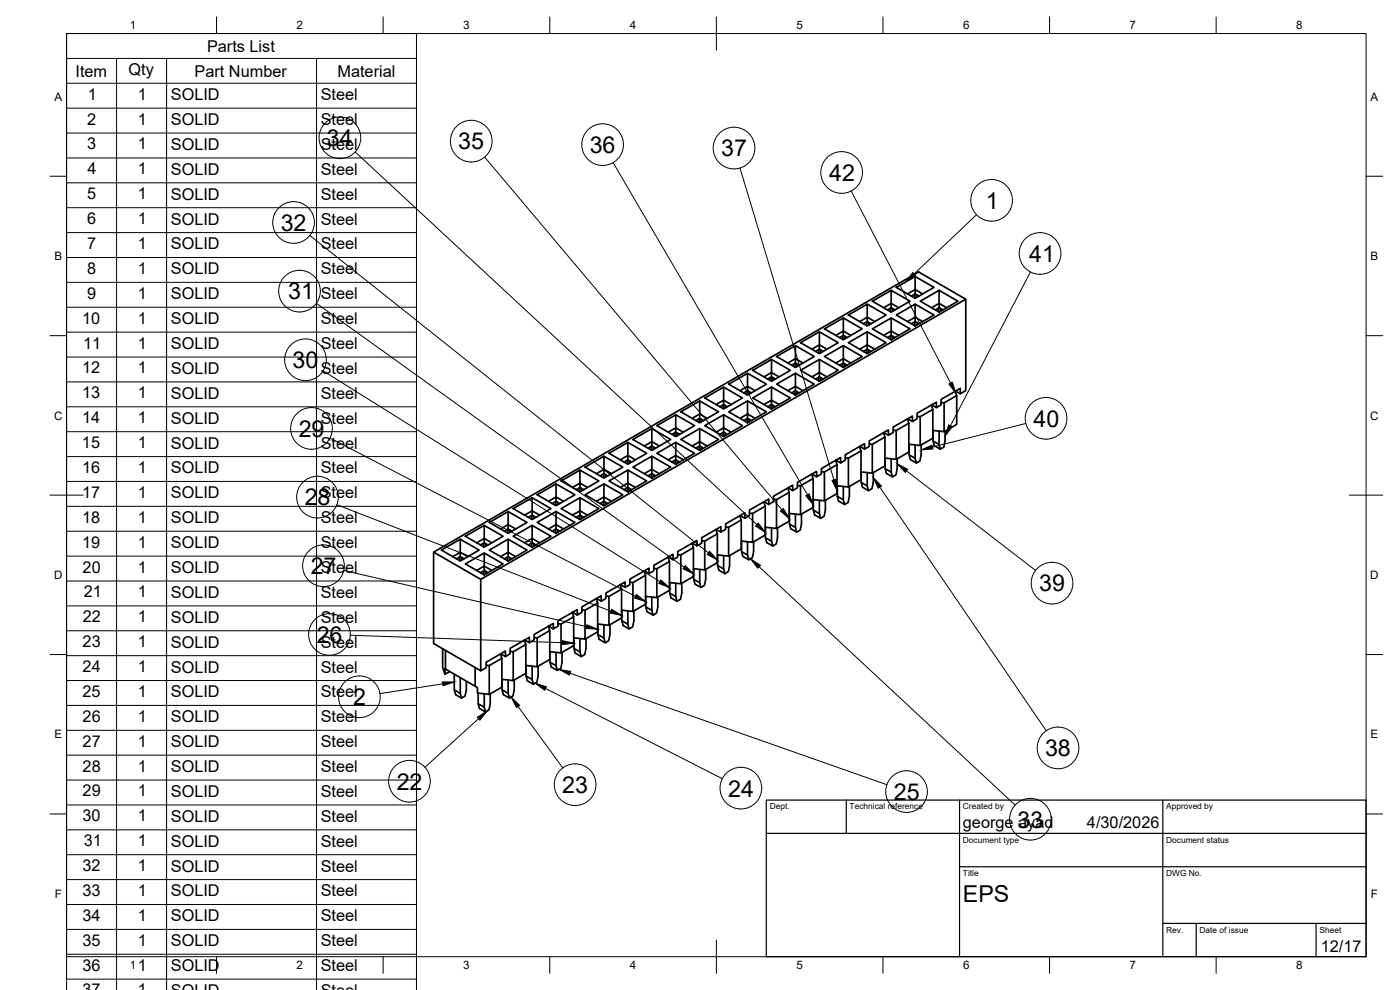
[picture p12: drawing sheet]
<svg xmlns="http://www.w3.org/2000/svg" width="420mm" height="297mm" viewBox="0 0 420 297" stroke-linecap="round" stroke-linejoin="round" font-family="sans-serif">
<!-- layer: Visible -->
<g fill="none" stroke="#000" stroke-width=".51">
<path d="M245.9 99.6v3.9l2.3 1.3M247.4 98.7l5.7-3.3 5.6 3.3-5.6 3.2zM253.1 95.4v3.9l2.3 1.3M254.6 94.5l5.7-3.2 5.6 3.2-5.6 3.3zM258 96.5l2.3-1.3v1.3M259.1 97.1l1.2-.6 1.1 .6M260.1 96.6v1.1M260.3 99.6v3.9l2.2 1.3M260.3 91.3v3.9l2.2 1.3M260.7 96.7v.8M261.8 98.7l5.7-3.3 5.6 3.3-5.6 3.2zM261.8 90.4l5.7-3.3 5.6 3.3-5.6 3.2z"/>
<path d="M265.2 92.3l2.3-1.3v1.3M266.3 93l1.2-.7 1.1 .7M267.3 92.4v1.2M267.5 95.4v3.9l2.2 1.3M267.5 87.1v3.9l2.2 1.3M267.9 92.6v.8M269 94.5l5.6-3.2 5.7 3.2-5.7 3.3zM269 86.2l5.6-3.2 5.7 3.2-5.7 3.3zM272.4 96.5l2.2-1.3v1.3M272.4 88.2l2.2-1.3v1.3M273.5 97.1l1.1-.6 1.2 .6M273.5 88.8l1.1-.6 1.2 .6"/>
<path d="M274.5 88.3v1.1M274.5 96.6v1.1M274.6 91.3v3.9l2.3 1.3M274.6 83v3.9l2.3 1.3M275.1 88.4v.8M275.1 96.7v.8M276.2 90.4l5.6-3.3 5.7 3.3-5.7 3.2zM279.6 92.3l2.2-1.3v1.3M280.7 93l1.1-.7 1.2 .7M281.7 92.4v1.2M281.8 87.1v3.9l2.3 1.3M282.3 92.6v.8"/>
<path d="M289.8 89.8v27.4l-1.6 1v-1.7l-5.8 3.4v1.6l-1.4 .8v-1.6l-5.8 3.3v1.6l-1.4 .9v-1.7l-5.7 3.4v1.6l-1.5 .8v-1.6l-5.7 3.3v1.6l-1.4 .9v-1.7l-5.8 3.3v1.7l-1.4 .8v-1.6l-5.8 3.3v1.6l-1.4 .9v-1.7l-5.8 3.3v1.7l-1.4 .8v-1.6l-5.8 3.3v1.6l-1.4 .8v-1.6l-5.8 3.3v1.7l-1.4 .8v-1.6l-5.7 3.3v1.6l-1.5 .8v-1.6l-5.7 3.3v1.7l-1.4 .8v-1.6l-5.8 3.3v1.6l-1.4 .8v-1.6l-5.8 3.3v1.7l-1.4 .8v-1.6l-5.8 3.3v1.6l-1.4 .8v-1.6l-5.8 3.3v1.7l-1.4 .8v-1.6l-5.8 3.3v1.6l-1.4 .8v-1.6l-5.7 3.3v1.7l-1.4 .8v-1.6l-5.8 3.3v1.6l-1.4 .8v-1.6l-5.8 3.3v1.7l-1.4 .8v-1.6l-5.8 3.3v1.6l-1.6 1v-27.5M211.5 119.4l5.7-3.3 5.6 3.3-5.6 3.3zM217.2 116.1v4l2.2 1.3M218.7 115.3l5.6-3.3 5.7 3.3-5.7 3.2zM222.1 117.2l2.2-1.3v1.3M223.2 117.9l1.1-.7 1.2 .7M224.2 117.3v1.2M224.3 112v3.9l2.3 1.3M224.8 117.5v.8M225.9 119.4l5.6-3.3 5.7 3.3-5.7 3.3zM225.9 111.1l5.6-3.2 5.7 3.2-5.7 3.3zM229.3 113.1l2.2-1.3v1.3"/>
<path d="M230.4 113.7l1.1-.6 1.2 .6M231.4 113.2v1.1M231.5 116.1v4l2.3 1.3M231.5 107.9v3.9l2.3 1.3M232 113.3v.8M233.1 115.3l5.6-3.3 5.7 3.3-5.7 3.2zM233.1 107l5.6-3.3 5.7 3.3-5.7 3.2zM236.5 117.2l2.2-1.3v1.3M236.5 108.9l2.2-1.3v1.3M237.6 117.9l1.1-.7 1.2 .7M237.6 109.6l1.1-.7 1.2 .7M238.6 109v1.2"/>
<path d="M238.6 117.3v1.2M238.7 112v3.9l2.3 1.3M238.7 103.7v3.9l2.3 1.3M239.1 109.2v.8M239.1 117.5v.8M240.2 111.1l5.7-3.2 5.7 3.2-5.7 3.3zM240.2 102.8l5.7-3.2 5.7 3.2-5.7 3.3zM243.6 113.1l2.3-1.3v1.3M243.6 104.8l2.3-1.3v1.3M244.8 113.7l1.1-.6 1.1 .6M244.8 105.4l1.1-.6 1.1 .6M245.8 104.9v1.1"/>
<path d="M245.8 113.2v1.1M245.9 107.9v3.9l2.3 1.3M246.3 105v.8M246.3 113.3v.8M247.4 107l5.7-3.3 5.6 3.3-5.6 3.2zM250.8 108.9l2.3-1.3v1.3M250.8 100.6l2.3-1.3v1.3M252 109.6l1.1-.7 1.1 .7M252 101.3l1.1-.7 1.1 .7M252.9 100.7v1.2M252.9 109v1.2M253.1 103.7v3.9l2.3 1.3"/>
<path d="M253.5 100.9v.8M253.5 109.2v.8M254.6 102.8l5.7-3.2 5.6 3.2-5.6 3.3zM258 104.8l2.3-1.3v1.3M259.1 105.4l1.2-.6 1.1 .6M260.1 104.9v1.1M260.7 105v.8M265.2 100.6l2.3-1.3v1.3M266.3 101.3l1.2-.7 1.1 .7M267.3 100.7v1.2M267.9 100.9v.8M286.7 117.4l.4 1.3-3.8 2.2"/>
<path d="M286.8 117.3l1.4 .9M287.1 118.7v8.6l-3.8 2.2M181.3 136.9v3.9l2.2 1.3M182.8 136l5.6-3.3 5.7 3.3-5.7 3.3zM186.2 138l2.2-1.3v1.3M187.3 138.6l1.1-.6 1.2 .6M188.3 138.1v1.1M188.4 132.7v4l2.3 1.3M188.8 138.2v.8M189.9 131.9l5.7-3.3 5.7 3.3-5.7 3.2zM193.4 133.8l2.2-1.3v1.3M194.5 134.5l1.1-.7 1.1 .7"/>
<path d="M195.5 133.9v1.2M195.6 136.9v3.9l2.3 1.3M195.6 128.6v3.9l2.3 1.3M196 134.1v.8M197.1 136l5.7-3.3 5.6 3.3-5.6 3.3zM197.1 127.7l5.7-3.3 5.6 3.3-5.6 3.3zM200.5 138l2.3-1.3v1.3M200.5 129.7l2.3-1.3v1.3M201.7 138.6l1.1-.6 1.1 .6M201.7 130.3l1.1-.6 1.1 .6M202.6 129.8v1.1M202.6 138.1v1.1"/>
<path d="M202.8 132.7v4l2.3 1.3M202.8 124.4v4l2.3 1.3M203.2 129.9v.8M203.2 138.2v.8M204.3 131.9l5.7-3.3 5.6 3.3-5.6 3.2zM204.3 123.6l5.7-3.3 5.6 3.3-5.6 3.2zM207.7 133.8l2.3-1.3v1.3M207.7 125.5l2.3-1.3v1.3M208.9 134.5l1.1-.7 1.1 .7M208.9 126.2l1.1-.7 1.1 .7M209.8 125.6v1.2M209.8 133.9v1.2"/>
<path d="M210 128.6v3.9l2.2 1.3M210 120.3v3.9l2.2 1.3M210.4 125.8v.8M210.4 134.1v.8M211.5 127.7l5.7-3.3 5.6 3.3-5.6 3.3zM214.9 129.7l2.3-1.3v1.3M214.9 121.4l2.3-1.3v1.3M216 130.3l1.2-.6 1.1 .6M216 122l1.2-.6 1.1 .6M217 121.5v1.1M217 129.8v1.1M217.2 124.4v4l2.2 1.3"/>
<path d="M217.6 121.6v.8M217.6 129.9v.8M218.7 123.6l5.6-3.3 5.7 3.3-5.7 3.2zM222.1 125.5l2.2-1.3v1.3M223.2 126.2l1.1-.7 1.2 .7M224.2 125.6v1.2M224.3 120.3v3.9l2.3 1.3M224.8 125.8v.8M229.3 121.4l2.2-1.3v1.3M230.4 122l1.1-.6 1.2 .6M231.4 121.5v1.1M232 121.6v.8"/>
<path d="M250.8 138.1l.4 1.3-3.8 2.2M250.8 138.1l1.5 .8M251.2 139.4v8.7l-3.8 2.2M253.7 137.4l.9 .1v8.6l-3.4-.4M257.9 134l.5 1.3-3.8 2.2M258 133.9l1.5 .9M258.4 135.3v8.6l-3.8 2.2M260.9 133.2l.9 .1v8.7l-3.4-.4M265.1 129.8l.5 1.3-3.8 2.2M265.2 129.8l1.4 .8M265.6 131.1v8.7l-3.8 2.2M265.6 137.4v3.2l.4 1.4 1.8 1.1 1.1-.6 .4-1.9v-2.9"/>
<path d="M267.5 137.7v4M268.1 129.1l.9 .1v8.6l-3.4-.4M272.3 125.7l.5 1.3-3.8 2.2M272.4 125.6l1.4 .9M272.8 127v8.6l-3.8 2.2M272.8 133.3v3.2l.4 1.4 1.8 1 1.1-.6 .4-1.8v-3M272.8 136.5l1.8 1 .4 1.4M274.6 133.5v4M275.2 124.9l1 .1v8.7l-3.4-.4M279.5 121.5l.5 1.3-3.8 2.2M279.6 121.5l1.4 .8M280 122.8v8.7l-3.8 2.2"/>
<path d="M280 129.1v3.2l.4 1.4 1.8 1.1 1.1-.6 .3-1.9v-2.9M280 132.3l1.8 1.1 .4 1.4M281.8 129.4v4M282.4 120.8l.9 .1v8.6l-3.3-.4M145.3 157.6v4l2.3 1.3M146.9 156.7l5.6-3.2 5.7 3.2-5.7 3.3zM150.2 158.7l2.3-1.3v1.3M151.4 159.4l1.1-.7 1.1 .7M152.4 158.8v1.1M152.5 153.5v3.9l2.3 1.3M152.9 158.9v.9M154 152.6l5.7-3.3 5.7 3.3-5.7 3.3z"/>
<path d="M157.4 154.6l2.3-1.3v1.3M158.6 155.2l1.1-.6 1.1 .6M159.6 154.7v1.1M159.7 157.6v4l2.2 1.3M159.7 149.3v4l2.2 1.3M160.1 154.8v.8M161.2 156.7l5.7-3.2 5.6 3.2-5.6 3.3zM161.2 148.4l5.7-3.2 5.6 3.2-5.6 3.3zM164.6 158.7l2.3-1.3v1.3M164.6 150.4l2.3-1.3v1.3M165.7 159.4l1.2-.7 1.1 .7M165.7 151.1l1.2-.7 1.1 .7"/>
<path d="M166.7 150.5v1.1M166.7 158.8v1.1M166.9 153.5v3.9l2.2 1.3M166.9 145.2v3.9l2.2 1.3M167.3 150.7v.8M167.3 158.9v.9M168.4 152.6l5.7-3.3 5.6 3.3-5.6 3.3zM168.4 144.3l5.7-3.3 5.6 3.3-5.6 3.3zM171.8 154.6l2.3-1.3v1.3M171.8 146.3l2.3-1.3v1.3M172.9 155.2l1.2-.6 1.1 .6M172.9 146.9l1.2-.6 1.1 .6"/>
<path d="M173.9 146.4v1.1M173.9 154.7v1.1M174.1 149.3v4l2.2 1.3M174.1 141v4l2.2 1.3M174.5 146.5v.8M174.5 154.8v.8M175.6 148.4l5.7-3.2 5.6 3.2-5.6 3.3zM175.6 140.2l5.7-3.3 5.6 3.3-5.6 3.2zM179 150.4l2.3-1.3v1.3M179 142.1l2.3-1.3v1.3M180.1 151.1l1.2-.7 1.1 .7M180.1 142.8l1.2-.7 1.1 .7"/>
<path d="M181.1 142.2v1.1M181.1 150.5v1.1M181.3 145.2v3.9l2.2 1.3M181.7 142.4v.8M181.7 150.7v.8M182.8 144.3l5.6-3.3 5.7 3.3-5.7 3.3zM186.2 146.3l2.2-1.3v1.3M187.3 146.9l1.1-.6 1.2 .6M188.3 146.4v1.1M188.4 141v4l2.3 1.3M188.8 146.5v.8M189.9 140.2l5.7-3.3 5.7 3.3-5.7 3.2z"/>
<path d="M193.4 142.1l2.2-1.3v1.3M194.5 142.8l1.1-.7 1.1 .7M195.5 142.2v1.1M196 142.4v.8M214.8 158.9l.5 1.3-3.8 2.2M214.9 158.8l1.4 .8M217.8 158.1l.9 .1v8.7l-3.4-.4M222 154.7l.5 1.3-3.8 2.2M222.1 154.7l1.4 .8M222.5 156v8.7l-3.8 2.2M224.9 154l1 .1v8.6l-3.4-.4M229.2 150.6l.5 1.3-3.8 2.2"/>
<path d="M229.3 150.5l1.4 .8M229.7 151.9v8.6l-3.8 2.2M229.7 158.2v3.2l.4 1.4 1.8 1 1.1-.6 .3-1.8v-3M231.5 158.4v4M232.1 149.8l.9 .1v8.7l-3.3-.4M236.4 146.4l.4 1.3-3.8 2.2M236.5 146.4l1.4 .8M236.8 147.7v8.7l-3.8 2.2M236.9 154v3.2l.4 1.4 1.8 1.1 1.1-.6 .3-1.9v-3M236.9 157.2l1.8 1 .4 1.5M238.7 154.2v4M239.3 145.7l.9 .1v8.6l-3.4-.4"/>
<path d="M243.6 142.3l.4 1.3-3.8 2.2M243.7 142.2l1.4 .9M244 143.6v8.6l-3.8 2.2M244.1 153.1l1.8 1 .4 1.4M245.9 150.1v4M246.5 141.5l.9 .1v8.7l-3.3-.4v3.2l.4 1.4 1.8 1 1-.6 .4-1.8v-3M251.3 145.7v3.2l.4 1.4 1.8 1.1 1-.6 .4-1.9v-2.9M251.3 148.9l1.8 1.1 .4 1.4M253.1 146v4M258.5 141.6v3.2l.3 1.4 1.8 1 1.1-.6 .4-1.8v-3M258.5 144.8l1.8 1 .3 1.4M260.3 141.8v4"/>
<path d="M265.6 140.6l1.9 1.1 .3 1.4M130.1 165.7l145.6-84.1 14.1 8.2-145.5 84zM130.1 165.7v27.4l14.2 8.2M132.5 165l5.6-3.2 5.7 3.2-5.7 3.3zM138 167.1v1.1M138.1 161.8v3.9l-2.2 1.3M138.1 167l1.2 .7M138.6 167.2v.9M139.7 169.2l5.6-3.3 5.7 3.3-5.7 3.3zM139.7 160.9l5.6-3.3 5.7 3.3-5.7 3.3zM140.4 167l-2.3-1.3v1.3l-1.1 .7M143.1 162.9l2.2-1.3v1.3"/>
<path d="M143.1 171.2l2.2-1.4v1.4M144.2 171.8l1.1-.6 1.2 .6M144.2 163.5l1.1-.6 1.2 .6M145.2 162.9v1.2M145.2 171.2v1.2M145.3 165.9v3.9l2.3 1.4M145.8 163.1v.8M145.8 171.4v.8M146.9 165l5.6-3.2 5.7 3.2-5.7 3.3zM150.2 167l2.3-1.3v1.3M151.4 167.7l1.1-.7 1.1 .7M152.4 167.1v1.1"/>
<path d="M152.5 161.8v3.9l2.3 1.3M152.9 167.2v.9M154 160.9l5.7-3.3 5.7 3.3-5.7 3.3zM157.4 162.9l2.3-1.3v1.3M158.6 163.5l1.1-.6 1.1 .6M159.6 162.9v1.2M160.1 163.1v.8M178.9 179.6l.5 1.3-3.8 2.2M179 179.6l1.4 .8M181.8 178.8l1 .2v8.6l-3.4-.4v3.2l.4 1.4 1.8 1.1 1.1-.7 .3-1.8v-3M186.1 175.5l.4 1.3-3.7 2.2M186.2 175.4l1.4 .8"/>
<path d="M186.5 176.8v8.6l-3.7 2.2M189 174.7l.9 .1v8.7l-3.4-.4M193.3 171.3l.4 1.3-3.8 2.2M193.4 171.3l1.4 .8M193.7 172.6v8.7l-3.8 2.2M193.8 178.9v3.2l.4 1.4 1.8 1.1 1-.7 .4-1.8v-3M195.6 179.1v4M196.2 170.5l.9 .2v8.6l-3.4-.4M200.5 167.2l.4 1.3-3.8 2.2M200.6 167.1l1.4 .8M200.9 168.5v8.6l-3.8 2.2M201 174.8v3.2l.4 1.4 1.8 1 1-.6 .4-1.8v-3"/>
<path d="M201 178l1.8 1 .4 1.4M202.8 175v4M203.4 166.4l.9 .1v8.7l-3.4-.4M207.6 163l.5 1.3-3.8 2.2M207.8 163l1.4 .8M208.1 164.3v8.7l-3.8 2.2M208.2 170.6v3.2l.4 1.4 1.8 1.1 1-.7 .4-1.8v-3M208.2 173.8l1.8 1 .4 1.5M210 170.8v4M210.6 162.2l.9 .2v8.6l-3.4-.4M215.3 160.2v8.6l-3.8 2.2M215.3 166.5v3.2l.4 1.4 1.9 1 1-.6 .4-1.8v-3"/>
<path d="M215.3 169.7l1.9 1 .4 1.4M217.2 166.7v4M222.5 162.3v3.2l.4 1.4 1.8 1.1 1.1-.6 .4-1.9v-3M222.5 165.5l1.8 1 .4 1.5M224.3 162.5v4M229.7 161.4l1.8 1 .4 1.4M132.8 194.7v5.6l.7 2 .2-7.2M146.8 199.7v8.7l-3.5-.5v-1.6l-.7-.4v-5.6M150.2 196.2l.4 1.3-3.8 2.2-.9-.1M150.3 196.2l1.4 .8M150.6 197.5v8.7l-3.8 2.2M153.1 195.4l.9 .1v8.7l-3.4-.4"/>
<path d="M157.4 192.1l.4 1.3-3.8 2.1M157.5 192l1.4 .8M157.8 193.4v8.6l-3.8 2.2M157.9 199.7v3.1l.4 1.5 1.8 1 1-.6 .4-1.9v-2.9M159.7 199.9v4M160.3 191.3l.9 .1v8.7l-3.4-.4M164.5 187.9l.5 1.3-3.8 2.2M164.6 187.9l1.5 .8M165 189.2v8.7l-3.8 2.2M165.1 195.5v3.2l.3 1.4 1.9 1.1 1-.7 .4-1.8v-3M165.1 198.7l1.8 1 .4 1.5M166.9 195.7v4"/>
<path d="M167.5 187.1l.9 .1v8.7l-3.4-.4M171.7 183.8l.5 1.3-3.8 2.1M171.8 183.7l1.4 .8M172.2 185.1v8.6l-3.8 2.2M172.3 191.4v3.1l.3 1.5 1.8 1 1.1-.6 .4-1.9v-2.9M172.3 194.5l1.8 1.1 .3 1.4M174.1 191.6v4M174.6 183l1 .1v8.7l-3.4-.4M179.4 180.9v8.7l-3.8 2.2M179.4 190.4l1.9 1 .3 1.5M181.3 187.4v4M186.6 183.1v3.2l.4 1.4 1.8 1 1.1-.6 .3-1.8v-3"/>
<path d="M186.6 186.3l1.8 1 .4 1.4M188.4 183.3v4M193.8 182.1l1.8 1 .4 1.5M133.7 200.8l8.9 5.1M135 201.5l-1.5 .8M136.3 202.3v4.7l.4 1.4 1.8 1.1 1.1-.7 .4-1.8v-2.6M136.3 207l1.8 1 .4 1.5M138.1 203.3v4.7M143.5 208v3.1l.4 1.5 1.8 1 1-.6 .4-1.9v-2.9M143.5 211.1l1.8 1.1 .4 1.4M145.3 208.2v4M150.7 203.8v3.2l.4 1.4 1.8 1.1 1-.7 .4-1.8v-3"/>
<path d="M150.7 207l1.8 1 .4 1.5M152.5 204v4M157.9 202.8l1.8 1.1 .4 1.4"/>
</g>
<!-- layer: BORDER -->
<g fill="none" stroke="#000" stroke-width=".3">
<path d="M20 10.1h390v276.9h-390zM65 5.1v5M115 5.1v5M165 5.1v5M215 5.1v10M265 5.1v5M315 5.1v5M365 5.1v5M15 52.9h5M410 52.9h5M15 100.7h5M410 100.7h5"/>
<path d="M15 148.6h10M405 148.6h10M15 196.4h5M410 196.4h5M15 244.2h5M410 244.2h5M65 287v5M115 287v5M165 287v5M215 282.1v9.9M265 287v5M315 287v5"/>
<path d="M365 287v5"/>
</g>
<!-- layer: TITLEBLOCK -->
<path d="M230 240.1h180v46.9h-180zM230 250h180M254 240.1v9.9M288 240.1v46.9M349 240.1v46.9M288 260.1h122M349 277.1h61M359 277.1v9.9M395 277.1v9.9" fill="none" stroke="#000" stroke-width=".36"/>
<!-- layer: Parts Lists -->
<g fill="none" stroke="#000" stroke-width=".3">
<path d="M20 17.5h105M35 17.5v279.5M50 17.5v279.5M95 17.5v279.5M20 25h105M20 32.5h105M20 39.9h105M20 47.4h105M20 54.8h105M20 62.3h105M20 69.8h105M20 77.3h105"/>
<path d="M20 84.7h105M20 92.2h105M20 99.7h105M20 107.1h105M20 114.6h105M20 122.1h105M20 129.5h105M20 137h105M20 144.4h105M20 151.9h105M20 159.4h105M20 166.9h105"/>
<path d="M20 174.3h105M20 181.8h105M20 189.3h105M20 196.7h105M20 204.2h105M20 211.7h105M20 219.1h105M20 226.6h105M20 234h105M20 241.5h105M20 249h105M20 256.4h105"/>
<path d="M20 263.9h105M20 271.4h105M20 278.9h105M20 297v-286.9h105v286.9M20 286.3h105M20 293.8h105"/>
</g>
<!-- layer: Balloons -->
<g fill="none" stroke="#000" stroke-width=".3">
<circle cx="102" cy="41.3" r="6.3"/>
<circle cx="141.4" cy="42.4" r="6.3"/>
<circle cx="180.9" cy="43.4" r="6.3"/>
<circle cx="220.3" cy="44.4" r="6.3"/>
<circle cx="252.6" cy="51.7" r="6.3"/>
<circle cx="88.1" cy="66.8" r="6.3"/>
<circle cx="297.6" cy="60.1" r="6.3"/>
<circle cx="312.1" cy="76" r="6.3"/>
<circle cx="89.9" cy="87.4" r="6.3"/>
<circle cx="91.7" cy="107.9" r="6.3"/>
<circle cx="93.5" cy="128.5" r="6.3"/>
<circle cx="313.9" cy="125.5" r="6.3"/>
<circle cx="95.3" cy="149.2" r="6.3"/>
<circle cx="97.1" cy="169.8" r="6.3"/>
<circle cx="315.7" cy="175" r="6.3"/>
<circle cx="98.9" cy="190.3" r="6.3"/>
<circle cx="107.9" cy="209.1" r="6.3"/>
<circle cx="122.9" cy="234.4" r="6.3"/>
<circle cx="172.6" cy="235.4" r="6.3"/>
<circle cx="222.3" cy="236.5" r="6.3"/>
<circle cx="272.1" cy="237.5" r="6.3"/>
<circle cx="317.5" cy="224.4" r="6.3"/>
<circle cx="309.2" cy="245.8" r="6.3"/>
</g>
<!-- layer: 0 -->
<g fill="#000" stroke="#000" stroke-width=".3">
<path d="M273.9 81.8l.8 .8-2.9 2zM284.8 115.2l1-.5 1.1 3.4zM276.5 135l3.2-1.4 .3 1.1zM284.7 127.5l1.1 .5-2.2 2.8zM227.6 157l2.1 2.8-2.9-2zM234.2 153.3l.9-.7 1.8 3zM241.8 148.7l1-.5 1.3 3.3zM249.7 144.2l1.1-.4 .5 3.5zM262.1 143.3l2.4 2.5-.9 .7zM269.3 139.1l3.1 1.7-.7 .9zM191 178.4l2.8 2.1-3.4-1.1zM198.3 174l2.7 2.4-3.3-1.4z"/>
<path d="M205.7 169.7l2.5 2.5-3.2-1.5zM213 165.4l2.3 2.7-3-1.7zM225.3 167.7l2.9 1.9-.8 .9zM168.8 192.2l3.5 .8-3.6 .4zM176.1 187.5l3.3 1.3-3.5-.2zM183.6 182.8l3 1.9-3.4-.8zM132.8 204.6h3.5l-3.3 1.1zM143.3 215.2l2.9-1.9-2.2 2.8zM153.4 209.1l2.6 2.5-1 .7zM160.6 205l3.4 1.1-.6 1zM167.8 200.8l3.5 .7-.4 1.1z"/>
</g>
<g fill="none" stroke="#000" stroke-width=".3">
<path d="M106.6 45.6l120.6 111.8M145.5 47.1l89.2 105.9M184 48.8l58.3 99.6M222.1 50.4l28.2 93.6M255.5 57.3l29.8 57.6M93 70.7l119.6 95.2M293.1 64.4l-18.8 17.8M95 91l110.3 79.2M309.2 81.6l-24 46.1M97 111.3l101 63.2M99 131.4l91.7 47.5M307.9 127l-28.1 7.1"/>
<path d="M101.1 151.4l82.3 32M264.1 146.2l49.9 73.1M272 141.3l38.8 29.8M103.1 171.2l72.9 16.8M227.8 170l76.9 71.6M105.1 190.6l63.7 2.2M132.9 205.2l-18.9 2.9M143.6 215.6l-16.1 14.6M155.5 212l13.4 18.4M163.7 206.6l53.1 27M171.1 202l95.1 33.4"/>
</g>
<g font-size="7">
<text x="98.1" y="43.8">34</text>
<text x="137.5" y="44.8">35</text>
<text x="177" y="45.9">36</text>
<text x="216.4" y="46.9">37</text>
<text x="248.8" y="54.3">42</text>
<text x="295.9" y="62.6">1</text>
<text x="84.2" y="69.2">32</text>
<text x="308.8" y="78.6">41</text>
<text x="86.5" y="89.8">31</text>
<text x="87.8" y="110.4">30</text>
<text x="89.6" y="131">29</text>
<text x="310.2" y="128">40</text>
<text x="91.4" y="151.6">28</text>
<text x="93.2" y="172.3">27</text>
<text x="311.8" y="177.4">39</text>
<text x="95" y="192.8">26</text>
<text x="106" y="211.6">2</text>
<text x="313.6" y="226.9">38</text>
<text x="119.1" y="236.9">22</text>
<text x="168.8" y="237.9">23</text>
<text x="218.5" y="239">24</text>
<text x="268.2" y="240">25</text>
<text x="305.4" y="248.3">33</text>
<text x="289" y="270.6">EPS</text>
</g>
<g font-size="4.9">
<text x="62.1" y="15.5">Parts List</text>
<text x="22.7" y="23">Item</text>
<text x="38.6" y="22.5">Qty</text>
<text x="58.4" y="23">Part Number</text>
<text x="101.3" y="23">Material</text>
<text x="26.3" y="29.9">1</text>
<text x="41.3" y="29.9">1</text>
<text x="51.3" y="30.1">SOLID</text>
<text x="96.3" y="30">Steel</text>
<text x="26.2" y="37.4">2</text>
<text x="41.3" y="37.4">1</text>
<text x="51.3" y="37.5">SOLID</text>
<text x="96.3" y="37.5">Steel</text>
<text x="26.1" y="44.8">3</text>
<text x="41.3" y="44.8">1</text>
<text x="51.3" y="45">SOLID</text>
<text x="96.3" y="45">Steel</text>
<text x="26.2" y="52.3">4</text>
<text x="41.3" y="52.3">1</text>
<text x="51.3" y="52.5">SOLID</text>
<text x="96.3" y="52.5">Steel</text>
<text x="26.1" y="59.8">5</text>
<text x="41.3" y="59.8">1</text>
<text x="51.3" y="59.9">SOLID</text>
<text x="96.3" y="59.9">Steel</text>
<text x="26.1" y="67.2">6</text>
<text x="41.3" y="67.2">1</text>
<text x="51.3" y="67.4">SOLID</text>
<text x="96.3" y="67.4">Steel</text>
<text x="26.1" y="74.7">7</text>
<text x="41.3" y="74.7">1</text>
<text x="51.3" y="74.9">SOLID</text>
<text x="96.3" y="74.9">Steel</text>
<text x="26.1" y="82.2">8</text>
<text x="41.3" y="82.2">1</text>
<text x="51.3" y="82.3">SOLID</text>
<text x="96.3" y="82.3">Steel</text>
<text x="26.1" y="89.6">9</text>
<text x="41.3" y="89.6">1</text>
<text x="51.3" y="89.8">SOLID</text>
<text x="96.3" y="89.8">Steel</text>
<text x="24.6" y="97.1">10</text>
<text x="41.3" y="97.1">1</text>
<text x="51.3" y="97.2">SOLID</text>
<text x="96.3" y="97.2">Steel</text>
<text x="25" y="104.6">11</text>
<text x="41.3" y="104.6">1</text>
<text x="51.3" y="104.7">SOLID</text>
<text x="96.3" y="104.7">Steel</text>
<text x="24.6" y="112">12</text>
<text x="41.3" y="112">1</text>
<text x="51.3" y="112.2">SOLID</text>
<text x="96.3" y="112.2">Steel</text>
<text x="24.6" y="119.5">13</text>
<text x="41.3" y="119.5">1</text>
<text x="51.3" y="119.6">SOLID</text>
<text x="96.3" y="119.6">Steel</text>
<text x="24.6" y="127">14</text>
<text x="41.3" y="127">1</text>
<text x="51.3" y="127.1">SOLID</text>
<text x="96.3" y="127.1">Steel</text>
<text x="24.6" y="134.4">15</text>
<text x="41.3" y="134.4">1</text>
<text x="51.3" y="134.6">SOLID</text>
<text x="96.3" y="134.6">Steel</text>
<text x="24.6" y="141.9">16</text>
<text x="41.3" y="141.9">1</text>
<text x="51.3" y="142.1">SOLID</text>
<text x="96.3" y="142.1">Steel</text>
<text x="24.6" y="149.4">17</text>
<text x="41.3" y="149.4">1</text>
<text x="51.3" y="149.5">SOLID</text>
<text x="96.3" y="149.5">Steel</text>
<text x="24.6" y="156.8">18</text>
<text x="41.3" y="156.8">1</text>
<text x="51.3" y="157">SOLID</text>
<text x="96.3" y="157">Steel</text>
<text x="24.6" y="164.3">19</text>
<text x="41.3" y="164.3">1</text>
<text x="51.3" y="164.5">SOLID</text>
<text x="96.3" y="164.5">Steel</text>
<text x="24.8" y="171.8">20</text>
<text x="41.3" y="171.8">1</text>
<text x="51.3" y="171.9">SOLID</text>
<text x="96.3" y="171.9">Steel</text>
<text x="25.1" y="179.2">21</text>
<text x="41.3" y="179.2">1</text>
<text x="51.3" y="179.4">SOLID</text>
<text x="96.3" y="179.4">Steel</text>
<text x="24.8" y="186.7">22</text>
<text x="41.3" y="186.7">1</text>
<text x="51.3" y="186.8">SOLID</text>
<text x="96.3" y="186.8">Steel</text>
<text x="24.8" y="194.2">23</text>
<text x="41.3" y="194.2">1</text>
<text x="51.3" y="194.3">SOLID</text>
<text x="96.3" y="194.3">Steel</text>
<text x="24.8" y="201.6">24</text>
<text x="41.3" y="201.6">1</text>
<text x="51.3" y="201.8">SOLID</text>
<text x="96.3" y="201.8">Steel</text>
<text x="24.8" y="209.1">25</text>
<text x="41.3" y="209.1">1</text>
<text x="51.3" y="209.2">SOLID</text>
<text x="96.3" y="209.2">Steel</text>
<text x="24.8" y="216.6">26</text>
<text x="41.3" y="216.6">1</text>
<text x="51.3" y="216.7">SOLID</text>
<text x="96.3" y="216.7">Steel</text>
<text x="24.8" y="224">27</text>
<text x="41.3" y="224">1</text>
<text x="51.3" y="224.2">SOLID</text>
<text x="96.3" y="224.2">Steel</text>
<text x="24.8" y="231.5">28</text>
<text x="41.3" y="231.5">1</text>
<text x="51.3" y="231.7">SOLID</text>
<text x="96.3" y="231.7">Steel</text>
<text x="24.8" y="239">29</text>
<text x="41.3" y="239">1</text>
<text x="51.3" y="239.1">SOLID</text>
<text x="96.3" y="239.1">Steel</text>
<text x="24.8" y="246.4">30</text>
<text x="41.3" y="246.4">1</text>
<text x="51.3" y="246.6">SOLID</text>
<text x="96.3" y="246.6">Steel</text>
<text x="289" y="248.5">george ayad</text>
<text x="326.2" y="248.5">4/30/2026</text>
<text x="25.1" y="253.9">31</text>
<text x="41.3" y="253.9">1</text>
<text x="51.3" y="254">SOLID</text>
<text x="96.3" y="254">Steel</text>
<text x="24.8" y="261.4">32</text>
<text x="41.3" y="261.4">1</text>
<text x="51.3" y="261.5">SOLID</text>
<text x="96.3" y="261.5">Steel</text>
<text x="24.8" y="268.8">33</text>
<text x="41.3" y="268.8">1</text>
<text x="51.3" y="269">SOLID</text>
<text x="96.3" y="269">Steel</text>
<text x="24.8" y="276.3">34</text>
<text x="41.3" y="276.3">1</text>
<text x="51.3" y="276.4">SOLID</text>
<text x="96.3" y="276.4">Steel</text>
<text x="24.8" y="283.8">35</text>
<text x="41.3" y="283.8">1</text>
<text x="51.3" y="283.9">SOLID</text>
<text x="96.3" y="283.9">Steel</text>
<text x="396.4" y="285.7">12/17</text>
<text x="24.8" y="291.2">36</text>
<text x="41.3" y="291.2">1</text>
<text x="51.3" y="291.4">SOLID</text>
<text x="96.3" y="291.4">Steel</text>
</g>
<g font-size="3.5">
<text x="39" y="8.8">1</text>
<text x="89" y="8.8">2</text>
<text x="139" y="8.8">3</text>
<text x="189" y="8.8">4</text>
<text x="239" y="8.8">5</text>
<text x="289" y="8.8">6</text>
<text x="339" y="8.8">7</text>
<text x="389" y="8.8">8</text>
<text x="16.3" y="30.2">A</text>
<text x="411.3" y="30.2">A</text>
<text x="16.3" y="78">B</text>
<text x="411.3" y="78">B</text>
<text x="16.2" y="125.9">C</text>
<text x="411.2" y="125.9">C</text>
<text x="16.2" y="173.7">D</text>
<text x="411.2" y="173.7">D</text>
<text x="16.3" y="221.6">E</text>
<text x="411.3" y="221.6">E</text>
<text x="16.4" y="269.4">F</text>
<text x="411.4" y="269.4">F</text>
<text x="39" y="290.8">1</text>
<text x="89" y="290.8">2</text>
<text x="139" y="290.8">3</text>
<text x="189" y="290.8">4</text>
<text x="239" y="290.8">5</text>
<text x="289" y="290.8">6</text>
<text x="339" y="290.8">7</text>
<text x="389" y="290.8">8</text>
</g>
<g font-size="2.5">
<text x="231" y="242.9">Dept.</text>
<text x="255" y="242.9">Technical reference</text>
<text x="289" y="242.9">Created by</text>
<text x="350" y="242.9">Approved by</text>
<text x="289" y="252.8">Document type</text>
<text x="350" y="252.8">Document status</text>
<text x="289" y="262.9">Title</text>
<text x="350" y="262.9">DWG No.</text>
<text x="350" y="279.9">Rev.</text>
<text x="360" y="279.9">Date of issue</text>
<text x="396" y="279.9">Sheet</text>
</g>
</svg>
